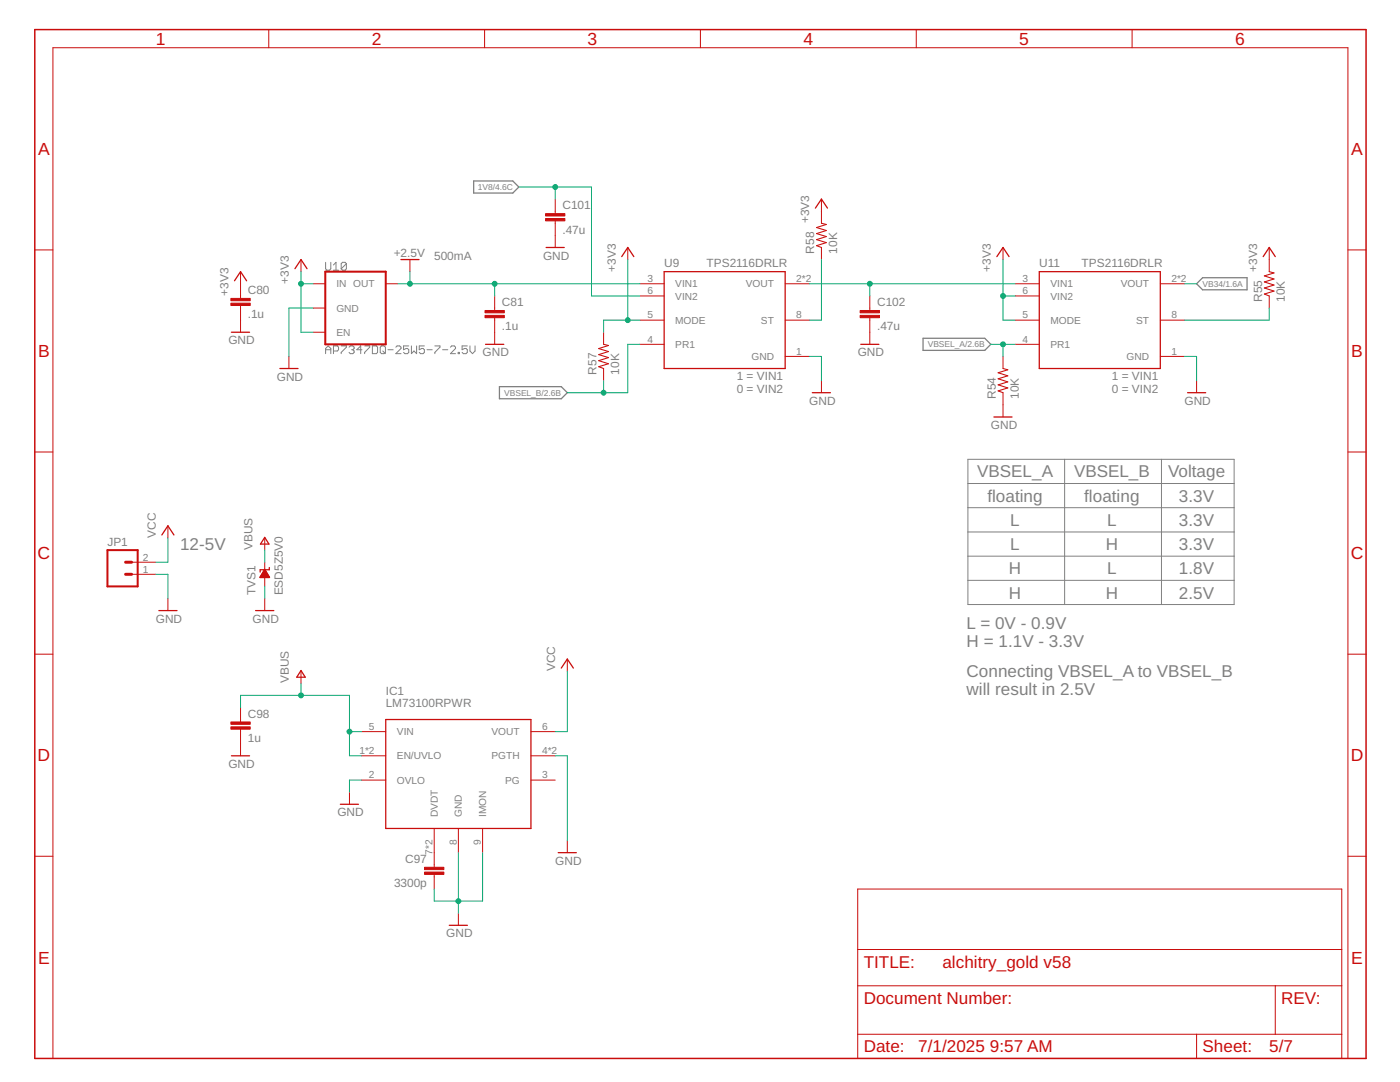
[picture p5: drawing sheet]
<svg xmlns="http://www.w3.org/2000/svg" width="279mm" height="216mm" viewBox="0 0 279 216" stroke-linecap="round" stroke-linejoin="round" font-family="sans-serif">
<g fill="none" stroke="#808080" stroke-width=".2">
<path d="M65 52.3v1.3l.2 .3h.6l.2-.3v-1.3M66.5 53.9h1.1M66.5 52.9l.6-.6v1.6M69.1 52.6v1l-.2 .3h-.6l-.2-.3M69.1 52.6l-.2-.3h-.6l-.2 .3v1M69.1 52.6l-1 1M65 70.6v-1.1l.5-.5 .5 .5v1.1M65 69.8h1M66.5 70h.8l.3-.2v-.5l-.3-.3h-.8v1.6M68.1 69h1v.3l-1 1v.3M69.7 69.3l.2-.3h.5l.3 .3v.2l-.3 .3M70.2 69.8h.2"/>
<path d="M70.4 69.8l.3 .2v.3l-.3 .3h-.5l-.2-.3M72.2 69.8h-1l.8-.8v1.6M72.8 69h1v.3l-1 1v.3M74.3 69h.8l.3 .3v1l-.3 .3h-.8zM76.1 69h.5l.3 .3v1l-.3 .3h-.5l-.2-.3v-1zM76.4 70l.5 .6M77.4 69.8h1.1M79 69.3l.2-.3h.6l.2 .3v.2l-1 1.1h1M81.6 69h-1.1v.8l.6-.3h.2l.3 .3v.5l-.3 .3h-.5l-.3-.3M82.1 69v1.6l.5-.6 .5 .6v-1.6M84.7 69h-1v.8l.5-.3h.2l.3 .3v.5l-.3 .3h-.5l-.2-.3M85.2 69.8h1.1"/>
<path d="M86.8 69h1v.3l-1 1v.3M88.3 69.8h1.1M89.9 69.3l.2-.3h.6l.2 .3v.2l-1 1.1h1M91.4 70.3h.3v.3h-.3zM93.3 69h-1.1v.8l.5-.3h.3l.3 .3v.5l-.3 .3h-.5l-.3-.3M93.8 69v1l.5 .6 .5-.6v-1M193.2 96.5h53.1M193.2 91.7h53.1v28.9h-53.1zM212.5 91.7v28.9M231.8 91.7v28.9M193.2 101.3h53.1M193.2 106.2h53.1"/>
<path d="M193.2 111h53.1M193.2 115.8h53.1"/>
</g>
<path d="M94.5 36.1h7.8l1.2 1.2-1.2 1.2h-7.8zM238.8 56.6l1.2-1.2h8.9v2.4h-8.9zM99.7 77.2h12.3l1.2 1.2-1.2 1.2h-12.3zM184.2 67.5h12.3l1.2 1.2-1.2 1.2h-12.3z" fill="none" stroke="#808080" stroke-width=".25"/>
<path d="M6.9 5.9h265.7v205.3h-265.7z" fill="none" stroke="#c90d0c" stroke-width=".3"/>
<g fill="none" stroke="#c90d0c" stroke-width=".2">
<path d="M53.6 5.9v3.6M96.7 5.9v3.6M139.8 5.9v3.6M182.9 5.9v3.6M225.9 5.9v3.6M110.8 39.7v2.9M163.9 39.7v4.9M6.9 49.9h3.7M48 54.2v5.3M60.1 51.8v2.4M62.5 56.6h2.4M77 56.6h2.4"/>
<path d="M81.8 51.8v2.4M98.7 59.1v2.8M110.8 44.1v5.3M125.3 49.4v2.4M127.7 56.6h4.8M127.7 59.1h4.8M156.7 56.6h4.8M163.9 49.4v2.4M173.6 59.1v2.8M200.2 49.4v2.4M202.6 56.6h4.8M202.6 59.1h4.8"/>
<path d="M231.6 56.6h4.8M253.3 49.4v4.8M253.3 59.1v2.4M269 49.9h3.6M48 61v5.3M57.7 71.1v2.4M62.5 61.5h2.4M62.5 66.3h2.4M98.7 63.4v5.3M120.5 66.3v2.4M120.5 73.5v2.4M127.7 63.9h4.8"/>
<path d="M127.7 68.7h4.8M156.7 63.9h4.8M156.7 71.1h4.8M163.9 75.9v2.5M173.6 63.4v5.3M200.2 71.1v2.4M200.2 78.4v4.8M202.6 63.9h4.8M202.6 68.7h4.8M231.6 63.9h4.8M231.6 71.1h4.8M238.8 75.9v2.5"/>
<path d="M6.9 90.2h3.7M269 90.2h3.6M26.3 114.6h4.8M26.3 112.2h4.8M33.5 104.9v2.5M33.5 119.4v2.4M52.8 107.4v2.4M52.8 112.2v4.8M52.8 119.4v2.4M6.9 130.5h3.7M60.1 133.9v2.4M113.2 131.5v2.4"/>
<path d="M269 130.5h3.6M48 141.2v2.9M48 145.5v5.3M69.7 158.1v2.4M72.2 150.8h4.8M72.2 155.7h4.8M72.2 146h4.8M106 150.8h4.8M106 155.7h4.8M106 146h4.8M6.9 170.9h3.7M86.7 165.3v7.7"/>
<path d="M86.7 174.5v2.9M91.5 165.3v4.8M96.3 165.3v4.8M113.2 167.7v2.4M171.2 177.4h96.6v33.8h-96.6zM269 170.9h3.6M91.5 182.2v2.4M171.2 196.7h96.6M171.2 189.5h96.6M254.5 196.7v9.7M10.6 211.2v-201.7h258.4v201.7M171.2 206.4h96.6"/>
<path d="M238.8 206.4v4.8"/>
</g>
<g fill="none" stroke="#c90d0c" stroke-width=".25">
<path d="M46.8 56l1.2-1.8 1.2 1.8M58.9 53.6l1.2-1.8 1.2 1.8M80 51.8h3.6M109 49.4h3.6M124.1 51.2l1.2-1.8 1.2 1.8M132.5 54.2h24.2v19.3h-24.2zM162.7 41.5l1.2-1.8 1.2 1.8M198.9 51.2l1.3-1.8 1.2 1.8M207.4 54.2h24.2v19.3h-24.2zM252.1 51.2l1.2-1.8 1.2 1.8M46.2 66.3h3.6M55.9 73.5h3.6"/>
<path d="M96.9 68.7h3.6M162.1 78.4h3.6M171.8 68.7h3.6M237 78.4h3.6M198.4 83.2h3.6M32.3 106.7l1.2-1.8 1.2 1.8M52.8 113.7l.9 1.5h-1.8zM52.8 107.2l.9 1.4h-1.7zM53.7 113.2v.5h-1.8v.5M31.7 121.8h3.6M51 121.8h3.7M60.1 133.8l.8 1.3h-1.7z"/>
<path d="M112 133.3l1.2-1.8 1.2 1.8M46.2 150.8h3.6M77 143.6h29v21.7h-29zM67.9 160.5h3.6M111.4 170.1h3.6M89.7 184.6h3.6"/>
</g>
<g fill="#c90d0c" stroke="#c90d0c" stroke-width=".2">
<path d="M84.7 174h3.9v.5h-3.9z"/>
<path d="M84.7 173.1h3.9v.4h-3.9z"/>
<path d="M46.1 145h3.8v.5h-3.8z"/>
<path d="M46.1 144.1h3.8v.4h-3.8z"/>
<path d="M46.1 60.5h3.8v.5h-3.8z"/>
<path d="M46.1 59.5h3.8v.5h-3.8z"/>
<path d="M96.8 62.9h3.8v.5h-3.8z"/>
<path d="M96.8 62h3.8v.4h-3.8z"/>
<path d="M108.9 43.6h3.8v.5h-3.8z"/>
<path d="M108.9 42.6h3.8v.5h-3.8z"/>
<path d="M171.7 62.9h3.8v.5h-3.8z"/>
<path d="M171.7 62h3.8v.4h-3.8z"/>
</g>
<path d="M64.9 54.2h12.1v14.5h-12.1zM21.4 109.8h6.1v7.2h-6.1z" fill="none" stroke="#c90d0c" stroke-width=".4"/>
<path d="M163.9 44.6l1 .2-1.9 .6 1.9 .6-1.9 .6 1.9 .6-1.9 .6 1.9 .6-1.9 .6 .9 .4M253.3 54.2l1 .3-2 .6 2 .6-2 .6 2 .6-2 .6 2 .6-2 .6 1 .4M120.5 68.7l.9 .2-1.9 .7 1.9 .5-1.9 .7 1.9 .6-1.9 .6 1.9 .6-1.9 .6 1 .3M200.2 73.5l.9 .3-1.9 .6 1.9 .6-1.9 .6 1.9 .6-1.9 .6 1.9 .6-1.9 .6 1 .4" fill="none" stroke="#c90d0c" stroke-width=".21"/>
<path d="M25.1 112.2h1.2M25.1 114.6h1.2" fill="none" stroke="#c90d0c" stroke-width=".59"/>
<path d="M52.8 113.5l1 1.7-1.9 .1z" fill-rule="evenodd" fill="#c90d0c" stroke="#c90d0c" stroke-width=".2"/>
<g fill="none" stroke="#0dab76" stroke-width=".2">
<path d="M103.5 37.3h14.5v21.8h9.7M110.8 37.3v2.4M60.1 54.2v12.1h2.4M60.1 56.6h2.4M79.4 56.6h48.3M81.8 54.2v2.4M98.7 56.6v2.5M125.3 51.8v12.1M161.5 56.6h41.1M163.9 51.8v12.1h-2.4M173.6 56.6v2.5M200.2 59.1h2.4"/>
<path d="M200.2 51.8v12.1h2.4M236.4 56.6h2.4M62.5 61.5h-4.8v9.6M120.5 75.9v2.5M127.7 63.9h-7.2v2.4M127.7 68.7h-2.4v9.7h-12.1M161.5 71.1h2.4v4.8M197.7 68.7h4.9M200.2 68.7v2.4M236.4 71.1h2.4v4.8M253.3 61.5v2.4h-16.9M31.1 114.6h2.4v4.8"/>
<path d="M33.5 107.4v4.8h-2.4M52.8 109.8v2.4M52.8 117v2.4M60.1 136.3v2.4M113.2 133.9v12.1h-2.4M48 141.2v-2.5h21.7v12.1h2.5M69.7 146h2.5M72.2 155.7h-2.5v2.4M110.8 150.8h2.4v16.9M91.5 170.1v12.1M96.3 170.1v9.7h-9.6v-2.4"/>
</g>
<g fill="#0dab76" stroke="#0dab76" stroke-width=".2">
<circle cx="91.5" cy="179.8" r=".49"/>
<circle cx="60.1" cy="138.7" r=".49"/>
<circle cx="69.7" cy="146" r=".49"/>
<circle cx="60.1" cy="56.6" r=".49"/>
<circle cx="200.2" cy="59.1" r=".49"/>
<circle cx="125.3" cy="63.9" r=".49"/>
<circle cx="200.2" cy="68.7" r=".49"/>
<circle cx="81.8" cy="56.6" r=".49"/>
<circle cx="98.7" cy="56.6" r=".49"/>
<circle cx="120.5" cy="78.4" r=".49"/>
<circle cx="173.6" cy="56.6" r=".49"/>
<circle cx="110.8" cy="37.3" r=".49"/>
</g>
<g font-size="3.5" fill="#c90d0c">
<text x="31.1" y="9">1</text>
<text x="74.2" y="9">2</text>
<text x="117.3" y="9">3</text>
<text x="160.3" y="9">4</text>
<text x="203.4" y="9">5</text>
<text x="246.5" y="9">6</text>
<text x="7.6" y="30.9">A</text>
<text x="269.6" y="30.9">A</text>
<text x="7.6" y="71.3">B</text>
<text x="269.6" y="71.3">B</text>
<text x="7.5" y="111.6">C</text>
<text x="269.6" y="111.6">C</text>
<text x="7.5" y="151.9">D</text>
<text x="269.6" y="151.9">D</text>
<text x="7.6" y="192.3">E</text>
<text x="269.6" y="192.3">E</text>
</g>
<g font-size="3.4" fill="#808080">
<text x="195" y="95.3">VBSEL_A</text>
<text x="214.3" y="95.3">VBSEL_B</text>
<text x="233.1" y="95.3">Voltage</text>
<text x="197.1" y="100.1">floating</text>
<text x="216.4" y="100.1">floating</text>
<text x="235.3" y="100.1">3.3V</text>
<text x="201.6" y="104.9">L</text>
<text x="220.9" y="104.9">L</text>
<text x="235.3" y="104.9">3.3V</text>
<text x="35.9" y="109.8">12-5V</text>
<text x="201.6" y="109.8">L</text>
<text x="220.7" y="109.8">H</text>
<text x="235.3" y="109.8">3.3V</text>
<text x="201.4" y="114.6">H</text>
<text x="201.4" y="119.4">H</text>
<text x="220.7" y="119.4">H</text>
<text x="220.9" y="114.6">L</text>
<text x="235.3" y="114.6">1.8V</text>
<text x="235.3" y="119.4">2.5V</text>
<text x="192.9" y="125.5">L = 0V - 0.9V</text>
<text x="192.9" y="129.1">H = 1.1V - 3.3V</text>
<text x="192.9" y="135.1">Connecting VBSEL_A to VBSEL_B</text>
<text x="192.9" y="138.7">will result in 2.5V</text>
</g>
<g font-size="3.4" fill="#c90d0c">
<text x="172.4" y="193.1">TITLE:</text>
<text x="188.1" y="193.1">alchitry_gold v58</text>
<text x="172.4" y="200.3">Document Number:</text>
<text x="255.7" y="200.3">REV:</text>
<text x="172.4" y="210">Date:</text>
<text x="183.3" y="210">7/1/2025</text>
<text x="197.5" y="210">9:57 AM</text>
<text x="240" y="210">Sheet:</text>
<text x="253.3" y="210">5/7</text>
</g>
<g font-size="2.4" fill="#808080">
<text x="112.2" y="41.8">C101</text>
<text x="112.2" y="46.6">.47u</text>
<text x="161.5" y="44.6" transform="rotate(-90 161.5 44.6)">+3V3</text>
<text x="78.6" y="51.3">+2.5V</text>
<text x="86.6" y="51.8">500mA</text>
<text x="108.4" y="51.8">GND</text>
<text x="132.5" y="53.4">U9</text>
<text x="141" y="53.2">TPS2116DRLR</text>
<text x="162.5" y="50.6" transform="rotate(-90 162.5 50.6)">R58</text>
<text x="167.1" y="50.6" transform="rotate(-90 167.1 50.6)">10K</text>
<text x="207.4" y="53.4">U11</text>
<text x="215.9" y="53.2">TPS2116DRLR</text>
<text x="45.6" y="59" transform="rotate(-90 45.6 59)">+3V3</text>
<text x="49.5" y="58.7">C80</text>
<text x="57.7" y="56.6" transform="rotate(-90 57.7 56.6)">+3V3</text>
<text x="122.9" y="54.2" transform="rotate(-90 122.9 54.2)">+3V3</text>
<text x="197.7" y="54.2" transform="rotate(-90 197.7 54.2)">+3V3</text>
<text x="250.9" y="54.2" transform="rotate(-90 250.9 54.2)">+3V3</text>
<text x="49.5" y="63.5">.1u</text>
<text x="100.2" y="65.9">.1u</text>
<text x="100.2" y="61.1">C81</text>
<text x="175" y="65.9">.47u</text>
<text x="175" y="61.1">C102</text>
<text x="251.9" y="60.3" transform="rotate(-90 251.9 60.3)">R55</text>
<text x="256.4" y="60.3" transform="rotate(-90 256.4 60.3)">10K</text>
<text x="45.6" y="68.7">GND</text>
<text x="96.3" y="71.1">GND</text>
<text x="171.2" y="71.1">GND</text>
<text x="55.2" y="76">GND</text>
<text x="119" y="74.7" transform="rotate(-90 119 74.7)">R57</text>
<text x="123.6" y="74.7" transform="rotate(-90 123.6 74.7)">10K</text>
<text x="147" y="75.8">1 = VIN1</text>
<text x="221.9" y="75.8">1 = VIN1</text>
<text x="147" y="78.4">0 = VIN2</text>
<text x="161.5" y="80.8">GND</text>
<text x="198.7" y="79.6" transform="rotate(-90 198.7 79.6)">R54</text>
<text x="203.3" y="79.6" transform="rotate(-90 203.3 79.6)">10K</text>
<text x="221.9" y="78.4">0 = VIN2</text>
<text x="236.4" y="80.8">GND</text>
<text x="197.7" y="85.6">GND</text>
<text x="31.1" y="107.3" transform="rotate(-90 31.1 107.3)">VCC</text>
<text x="21.4" y="109">JP1</text>
<text x="50.4" y="109.8" transform="rotate(-90 50.4 109.8)">VBUS</text>
<text x="51" y="118.8" transform="rotate(-90 51 118.8)">TVS1</text>
<text x="56.5" y="118.8" transform="rotate(-90 56.5 118.8)">ESD5Z5V0</text>
<text x="31.1" y="124.3">GND</text>
<text x="50.4" y="124.3">GND</text>
<text x="57.7" y="136.3" transform="rotate(-90 57.7 136.3)">VBUS</text>
<text x="110.8" y="133.9" transform="rotate(-90 110.8 133.9)">VCC</text>
<text x="49.5" y="143.2">C98</text>
<text x="77" y="141.2">LM73100RPWR</text>
<text x="77" y="138.7">IC1</text>
<text x="49.5" y="148">1u</text>
<text x="45.6" y="153.2">GND</text>
<text x="67.3" y="162.9">GND</text>
<text x="80.9" y="172.2">C97</text>
<text x="110.8" y="172.6">GND</text>
<text x="78.6" y="177">3300p</text>
<text x="89.1" y="187">GND</text>
</g>
<g font-size="2" fill="#808080">
<text x="67.1" y="57.4">IN OUT</text>
<text x="129.2" y="58.7">6</text>
<text x="129.2" y="56.3">3</text>
<text x="134.8" y="59.8">VIN2</text>
<text x="134.8" y="57.4">VIN1</text>
<text x="148.8" y="57.3">VOUT</text>
<text x="158.9" y="56.3">2*2</text>
<text x="204.1" y="58.7">6</text>
<text x="204.1" y="56.3">3</text>
<text x="209.6" y="59.8">VIN2</text>
<text x="209.6" y="57.4">VIN1</text>
<text x="223.7" y="57.3">VOUT</text>
<text x="233.8" y="56.3">2*2</text>
<text x="67.1" y="62.2">GND</text>
<text x="129.2" y="63.5">5</text>
<text x="134.8" y="64.6">MODE</text>
<text x="151.9" y="64.6">ST</text>
<text x="158.9" y="63.5">8</text>
<text x="204.1" y="63.5">5</text>
<text x="209.6" y="64.6">MODE</text>
<text x="226.7" y="64.6">ST</text>
<text x="233.8" y="63.5">8</text>
<text x="67.1" y="67">EN</text>
<text x="129.2" y="68.4">4</text>
<text x="134.8" y="69.4">PR1</text>
<text x="150" y="71.8">GND</text>
<text x="158.9" y="70.8">1</text>
<text x="204.1" y="68.4">4</text>
<text x="209.6" y="69.4">PR1</text>
<text x="224.8" y="71.8">GND</text>
<text x="233.8" y="70.8">1</text>
<text x="28.5" y="111.8">2</text>
<text x="28.5" y="114.3">1</text>
<text x="73.6" y="145.7">5</text>
<text x="79.2" y="146.7">VIN</text>
<text x="98.1" y="146.7">VOUT</text>
<text x="108.2" y="145.7">6</text>
<text x="71.7" y="150.5">1*2</text>
<text x="73.6" y="155.3">2</text>
<text x="79.2" y="151.5">EN/UVLO</text>
<text x="98.1" y="151.5">PGTH</text>
<text x="108.2" y="155.3">3</text>
<text x="108.2" y="150.5">4*2</text>
<text x="79.2" y="156.4">OVLO</text>
<text x="100.8" y="156.4">PG</text>
<text x="87.4" y="163.1" transform="rotate(-90 87.4 163.1)">DVDT</text>
<text x="92.2" y="163.1" transform="rotate(-90 92.2 163.1)">GND</text>
<text x="97" y="163.1" transform="rotate(-90 97 163.1)">IMON</text>
<text x="86.3" y="170.6" transform="rotate(-90 86.3 170.6)">7*2</text>
<text x="91.1" y="168.7" transform="rotate(-90 91.1 168.7)">8</text>
<text x="96" y="168.7" transform="rotate(-90 96 168.7)">9</text>
</g>
<g font-size="1.7" fill="#808080">
<text x="95.3" y="37.9">1V8/4.6C</text>
<text x="240" y="57.2">VB34/1.6A</text>
<text x="185.2" y="69.3">VBSEL_A/2.6B</text>
<text x="100.6" y="79">VBSEL_B/2.6B</text>
</g>
</svg>
